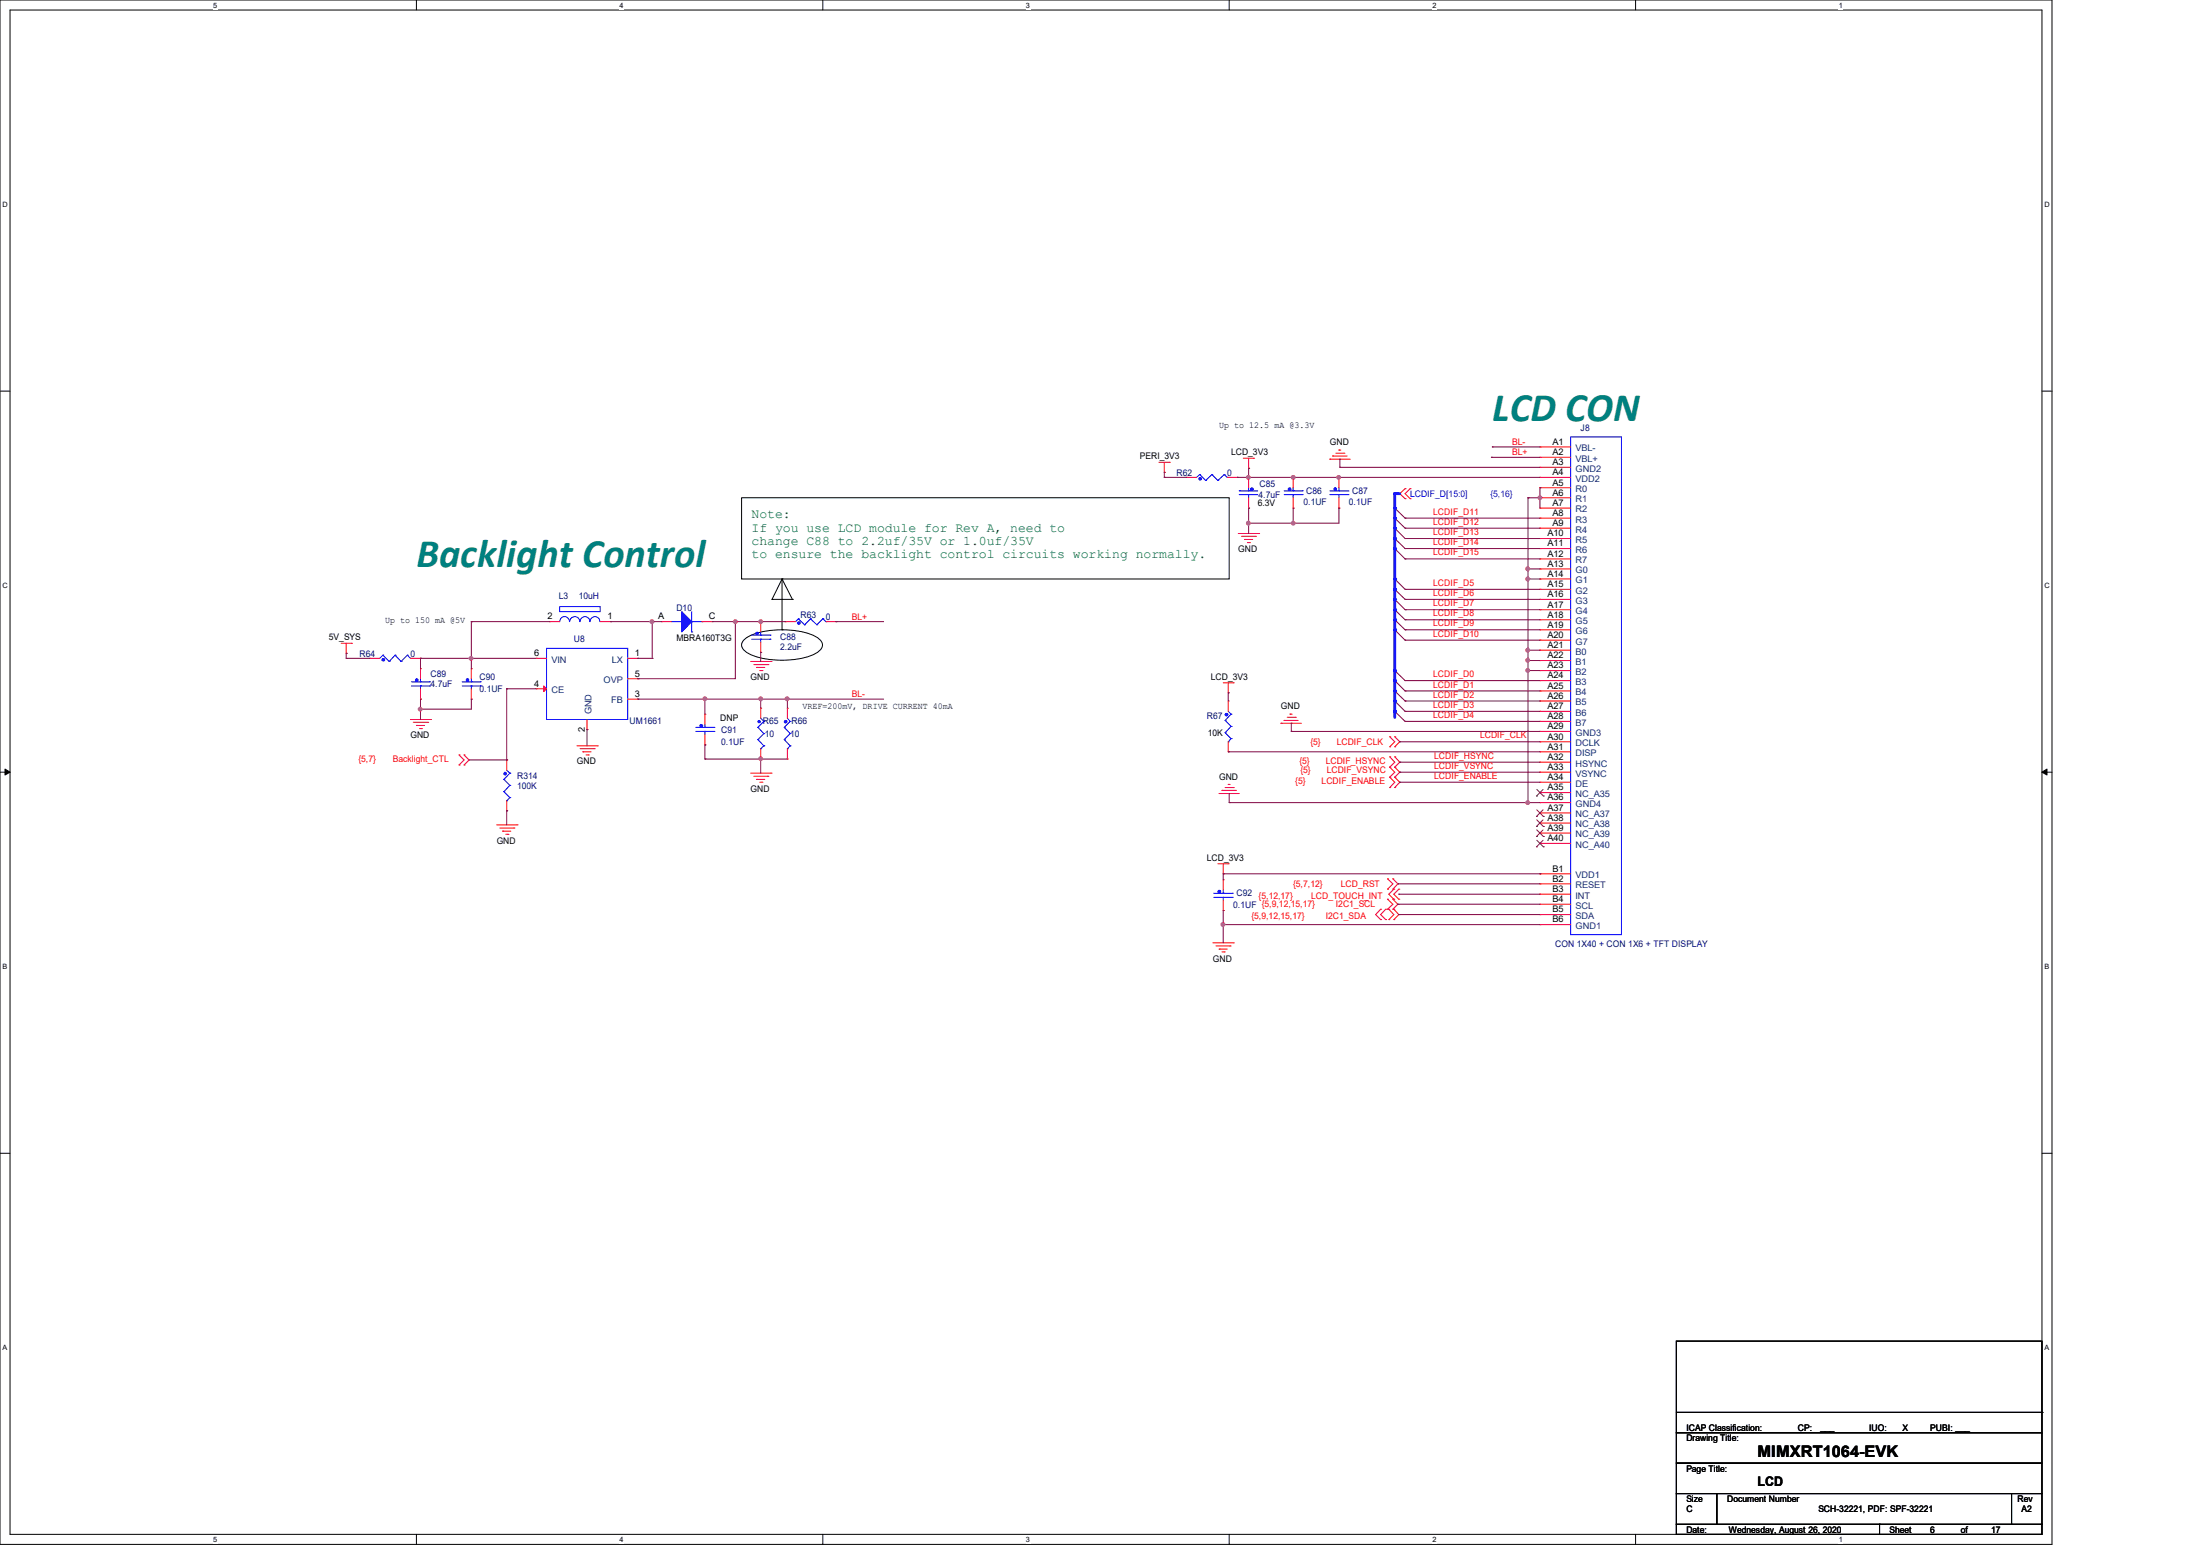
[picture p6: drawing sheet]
<svg xmlns="http://www.w3.org/2000/svg" width="297mm" height="210mm" viewBox="0 0 297 210" stroke-linecap="round" stroke-linejoin="round" font-family="sans-serif">
<path d="M0 0h277v208.4h-277zM1.4 1.4h274.3v205.7h-274.3z" fill="none" stroke="#000" stroke-width=".14"/>
<g fill="#fff">
<path d="M28.8 .1h.5v1.1h-.5z"/>
<path d="M28.8 207.2h.5v1.1h-.5z"/>
</g>
<path d="M56.2 0v1.4M56.2 207.1v1.3" fill="none" stroke="#000" stroke-width=".14"/>
<g fill="#fff">
<path d="M83.7 .1h.5v1.1h-.5z"/>
<path d="M83.7 207.2h.5v1.1h-.5z"/>
</g>
<path d="M111.1 0v1.4M111.1 207.1v1.3" fill="none" stroke="#000" stroke-width=".14"/>
<g fill="#fff">
<path d="M138.5 .1h.6v1.1h-.6z"/>
<path d="M138.5 207.2h.6v1.1h-.6z"/>
</g>
<path d="M165.9 0v1.4M165.9 207.1v1.3" fill="none" stroke="#000" stroke-width=".14"/>
<g fill="#fff">
<path d="M193.4 .1h.5v1.1h-.5z"/>
<path d="M193.4 207.2h.5v1.1h-.5z"/>
</g>
<path d="M220.8 0v1.4M220.8 207.1v1.3" fill="none" stroke="#000" stroke-width=".14"/>
<g fill="#fff">
<path d="M248.2 .1h.6v1.1h-.6z"/>
<path d="M248.2 207.2h.6v1.1h-.6z"/>
<path d="M.3 27.1h.8v1.1h-.8z"/>
<path d="M276 27.1h.7v1.1h-.7z"/>
<path d="M.3 78.5h.8v1.1h-.8z"/>
<path d="M276 78.5h.7v1.1h-.7z"/>
</g>
<path d="M0 52.8h1.4M275.7 52.8h1.3" fill="none" stroke="#000" stroke-width=".14"/>
<g fill="#fff">
<path d="M.3 129.9h.7v1.1h-.7z"/>
<path d="M276 129.9h.6v1.1h-.6z"/>
</g>
<path d="M0 104.2h1.4M275.7 104.2h1.3" fill="none" stroke="#000" stroke-width=".14"/>
<path d="M.7 103.8l.7 .4-.7 .4zM275.7 104.2l.7-.4v.8z" fill="#000" stroke="#000" stroke-width=".14"/>
<g fill="#fff">
<path d="M.3 181.4h.7v1.1h-.7z"/>
<path d="M276 181.4h.6v1.1h-.6z"/>
</g>
<g fill="none" stroke="#000" stroke-width=".14">
<path d="M100.1 67.2h65.8v10.9h-65.8zM105.6 78.1h.1M105.6 78.1l-1.4 2.8M105.6 78.1l1.4 2.8M105.6 78.1v6.9M100.5 86.3a8.4 8.4 0 0 1 5.1-1.3 8.4 8.4 0 0 1 5 1.3 .96 .96 0 0 1 0 1.6 8.4 8.4 0 0 1-5 1.2 8.4 8.4 0 0 1-5.1-1.2 .96 .96 0 0 1 0-1.6zM104.2 80.9h.1M104.2 80.9h2.8M105.6 85h.1M107 80.9h.1M0 155.7h1.4M275.7 155.7h1.3"/>
<path d="M226.3 193.4h49.4v4.1h-49.4zM226.3 197.5h49.4v4.1h-49.4zM226.3 181h49.4v12.4h-49.4zM226.3 190.6h49.4M275.7 190.6h.1M226.3 201.6h5.5v4.1h-5.5zM226.3 205.7h27.4v1.4h-27.4zM231.8 201.6h39.8v4.1h-39.8zM253.7 205.7h22v1.4h-22zM271.6 201.6h4.1v4.1h-4.1z"/>
</g>
<g fill="none" stroke="#f00" stroke-width=".14">
<path d="M156.5 62.4h1.4M157.2 63.8h.1M157.2 62.4v1.4M157.9 62.4h.1M160.2 64.4h.1M160.2 64.4h1.3M165.7 64.4h1.3M167 64.4h.1M167.2 72h2.7M167.6 72.4h1.9M167.9 61.8h1.3M168 72.8h.1"/>
<path d="M168 72.8h1.1M168.4 73.2h.3M168.6 63.2h.1M168.6 64.4h.1M168.6 68.6h.1M168.6 61.8v1.4M168.6 64.4v1.4M168.6 67.2v1.4M168.7 73.2h.1M169.2 61.8h.1M169.5 72.4h.1M169.9 72h.1"/>
<path d="M174.6 64.4h.1M174.6 68.6h.1M174.6 64.4v1.4M174.6 67.2v1.4M179.5 62h.1M179.5 62h2.8M179.9 61.6h.1M179.9 61.6h2M180.3 61.2h1.1M180.8 60.7h.1M180.8 64.4h.1M180.8 68.6h.1"/>
<path d="M180.8 60.7h.2M180.8 64.4v1.4M180.8 67.2v1.4M181.4 61.2h.1M189.7 66h.1M189.7 67.3h.1M189.7 66l-.7 .6 .7 .7M190.4 67.3h.1M190.4 66h.1M190.4 66l-.7 .6 .7 .7M207.9 60.3h.1M207.9 61.7h.1"/>
<path d="M207.9 63.1h.1M207.9 64.4h.1M207.9 65.8h.1M207.9 67.2h.1M207.9 68.6h.1M207.9 69.9h.1M207.9 71.3h.1M207.9 72.7h.1M207.9 74h.1M207.9 75.4h.1M207.9 76.8h.1M207.9 78.1h.1"/>
<path d="M207.9 79.5h.1M207.9 60.3h4.1M207.9 61.7h4.1M207.9 63.1h4.1M207.9 64.4h4.1M207.9 65.8h4.1M207.9 67.2h4.1M207.9 68.6h4.1M207.9 69.9h4.1M207.9 71.3h4.1M207.9 72.7h4.1M207.9 74h4.1"/>
<path d="M207.9 75.4h4.1M207.9 76.8h4.1M207.9 78.1h4.1M207.9 79.5h4.1M46.1 86.8h1.4M46.7 88.2h.1M46.7 86.8v1.4M47.5 86.8h.1M49.9 88.9h.1M49.9 88.9h1.4M55.4 97.1h2.7M55.4 88.9h1.4"/>
<path d="M55.8 97.5h1.9M56.2 97.9h.1M56.2 97.9h1.1M56.6 98.3h.3M56.8 88.9h.1M56.8 90.3h.1M56.8 94.4h.1M56.8 90.3v1.3M56.8 93v1.4M56.9 98.3h.1M57.7 97.5h.1M58.1 97.1h.1"/>
<path d="M63.6 90.3h.1M63.6 94.4h.1M63.6 90.3v1.3M63.6 93v1.4M72.4 93h.1M72.4 88.9h.1M72.4 88.9h1.4M72.4 93h1.4M74.2 83.9h.1M74.2 83.9h1.4M79.2 98.5h.1M79.2 97.1v1.4"/>
<path d="M81 83.9h1.4M82.4 83.9h.1M84.8 88.9h1.3M84.8 94.4h1.3M84.8 91.6h1.3M86.1 88.9h.1M86.1 94.4h.1M86.1 91.6h.1M89.3 83.9h.1M89.3 83.9h1.3M94.7 83.9h1.4M95.2 96.4h.1"/>
<path d="M95.2 96.4v1.4M95.2 99.1v1.4M96.1 83.9h.1M101.3 89.3h2.8M101.8 89.7h1.9M102.2 90.1h.1M102.2 90.1h1.1M102.6 90.5h.3M102.7 83.9h.1M102.7 88.1h.1M102.7 95.6h.1M102.7 83.9v1.4"/>
<path d="M102.7 86.7v1.4M102.7 95.6v1.3M102.9 90.5h.1M103.7 89.7h.1M104.1 89.3h.1M106 83.9h.1M106 83.9h1.4M106.3 95.6h.1M106.3 95.6v1.3M111.5 83.9h1.4M112.9 83.9h.1M165.1 92.2h1.4"/>
<path d="M165.8 93.5h.1M165.8 94.6h.1M165.8 92.2v1.3M165.8 94.6v1.4M166.5 92.2h.1M172.9 97.6h.1M172.9 97.6h2.8M173.4 97.2h.1M173.4 97.2h1.9M173.8 96.8h1.1M174.2 96.4h.1M174.2 96.4h.3"/>
<path d="M174.9 96.8h.1M187.6 99.4h.1M187.6 99.4l.7 .7-.7 .7M188.3 99.4h.1M188.3 99.4l.7 .7-.7 .7M207.9 80.9h.1M207.9 82.3h.1M207.9 83.7h.1M207.9 85h.1M207.9 86.4h.1M207.9 87.8h.1M207.9 89.2h.1"/>
<path d="M207.9 90.5h.1M207.9 91.9h.1M207.9 93.3h.1M207.9 94.6h.1M207.9 96h.1M207.9 97.4h.1M207.9 98.7h.1M207.9 90.5h4.1M207.9 80.9h4.1M207.9 82.3h4.1M207.9 83.7h4.1M207.9 85h4.1"/>
<path d="M207.9 86.4h4.1M207.9 87.8h4.1M207.9 89.2h4.1M207.9 91.9h4.1M207.9 93.3h4.1M207.9 94.6h4.1M207.9 96h4.1M207.9 97.4h4.1M207.9 98.7h4.1M62 101.9h.1M62 103.3h.1M62 101.9l.7 .7-.7 .7"/>
<path d="M62.7 103.3h.1M62.7 101.9h.1M62.7 101.9l.6 .7-.6 .7M67.1 111.3h2.7M67.5 111.8h1.9M67.9 112.2h.1M67.9 112.2h1.1M68.3 112.6h.3M68.4 102.6h.1M68.4 109.4h.1M68.4 102.6v1.4M68.4 108.1v1.3"/>
<path d="M68.6 112.6h.1M69.4 111.8h.1M69.8 111.3h.1M77.9 100.7h2.7M78.3 101h1.9M78.7 101.5h.1M78.7 101.5h1.1M79.1 101.9h.3M79.4 101.9h.1M80.2 101h.1M80.6 100.7h.1M95.2 100.5h.1"/>
<path d="M101.3 104.4h2.8M101.8 104.8h1.9M102.2 105.2h.1M102.2 105.2h1.1M102.6 105.6h.3M102.7 102.4h.1M102.7 101v1.4M102.9 105.6h.1M103.7 104.8h.1M104.1 104.4h.1M106.3 102.4h.1M106.3 101v1.4"/>
<path d="M164.4 116.6h1.4M164.6 107.1h.1M164.6 107.1h2.7M165 106.7h.1M165 106.7h1.9M165.1 117.9h.1M165.1 118.7h.1M165.1 116.6v1.3M165.1 118.7v1.4M165.4 106.3h1.1M165.8 105.9h.1M165.8 116.6h.1"/>
<path d="M165.8 101.5h.1M165.8 105.9h.3M165.8 100.1v1.4M166.5 106.3h.1M187.3 118.6h.1M187.3 118.6l.7 .7-.7 .7M187.6 100.8h.1M187.6 102.2h.1M187.6 103.5h.1M187.6 104.9h.1M187.6 106.3h.1M187.6 102.2l.7 .7-.7 .6"/>
<path d="M187.6 103.5l.7 .7-.7 .7M187.6 104.9l.7 .7-.7 .7M188 118.6h.1M188 118.6l.7 .7-.7 .7M188.3 100.8h.1M188.3 103.5h.1M188.3 102.2h.1M188.3 104.9h.1M188.3 106.3h.1M188.3 102.2l.7 .7-.7 .6M188.3 103.5l.7 .7-.7 .7M188.3 104.9l.7 .7-.7 .7"/>
<path d="M207.9 100.1h.1M207.9 101.5h.1M207.9 102.9h.1M207.9 104.2h.1M207.9 105.6h.1M207.9 107h.1M207.9 108.3h.1M207.9 109.7h.1M207.9 111.1h.1M207.9 112.4h.1M207.9 113.8h.1M207.9 117.9h.1"/>
<path d="M207.9 119.3h.1M207.9 101.5h4.1M207.9 105.6h4.1M207.9 100.1h4.1M207.9 102.9h4.1M207.9 104.2h4.1M207.9 107h4.1M207.9 108.3h4.1M207.9 109.7h4.1M207.9 111.1h4.1M207.9 112.4h4.1M207.9 113.8h4.1"/>
<path d="M207.9 117.9h4.1M207.9 119.3h4.1M163.7 127.3h2.8M164.2 127.7h1.9M164.6 128.1h.1M164.6 128.1h1.1M165 128.5h.3M165.1 122.9h.1M165.1 121.5v1.4M165.3 128.5h.1M166.1 127.7h.1M166.5 127.3h.1"/>
<path d="M186.4 124.1h.1M186.4 122.7h.1M186.4 122.7l-.7 .7 .7 .7M187.1 122.7h.1M187.1 124.1h.1M187.1 122.7l-.7 .7 .7 .7M187.3 122.7h.1M187.3 121.4h.1M187.3 120h.1M187.3 121.4l.7 .6-.7 .7M187.5 122.7h.1M187.5 124.1h.1"/>
<path d="M187.5 122.7l.7 .7-.7 .7M188 121.4h.1M188 122.7h.1M188 120h.1M188 121.4l.7 .6-.7 .7M188.2 124.1h.1M188.2 122.7h.1M188.2 120h.1M188.2 121.4h.1M188.2 122.7l.6 .7-.6 .7M188.2 120l-.7 .7 .7 .7M188.8 120h.1"/>
<path d="M188.8 121.4h.1M188.8 120l-.6 .7 .6 .7M207.9 120.7h.1M207.9 122h.1M207.9 123.4h.1M207.9 124.8h.1M207.9 120.7h4.1M207.9 122h4.1M207.9 123.4h4.1M207.9 124.8h4.1"/>
</g>
<g fill="none" stroke="#800040" stroke-width=".14">
<path d="M168.6 63.2h.1M168.6 64.4h.1M168.6 70.6h.1M168.6 68.6h.1M168.6 63.2v1.2M168.6 68.6v3.4M168.6 64.4h6M174.6 68.6h.1M174.6 70.6h.1M174.6 68.6v2M180.8 68.6h.1M180.8 68.6v2h-12.2"/>
<path d="M180.9 63.1h.1M180.9 62h.1M180.9 63.1h27M180.9 62v1.1M188.3 68.6h.1M188.3 69.9h.1M188.3 71.3h.1M188.3 72.7h.1M188.3 74h.1M188.3 78.1h.1M188.3 79.5h.1M188.3 68.6l1.4 1.3"/>
<path d="M188.3 69.9l1.4 1.4M188.3 71.3l1.4 1.4M188.3 72.7l1.4 1.3M188.3 74l1.4 1.4M188.3 78.1l1.4 1.4M188.3 79.5l1.4 1.4M189.7 75.4h.1M189.7 74h.1M189.7 72.7h.1M189.7 71.3h.1M189.7 69.9h.1M189.7 79.5h.1"/>
<path d="M189.7 75.4h18.2M189.7 74h18.2M189.7 72.7h18.2M189.7 71.3h18.2M189.7 69.9h18.2M189.7 79.5h18.2M206.3 67.2h.1M206.3 76.8h.1M206.3 78.1h.1M206.3 67.2h1.6M206.3 67.2v41.1M206.3 76.8h1.6"/>
<path d="M206.3 78.1h1.6M207.9 65.8h.1M207.9 67.2h.1M207.9 65.8v2.8M174.3 98.7h.1M174.3 97.6h.1M174.3 98.7h33.6M174.3 97.6v1.1M188.3 80.9h.1M188.3 82.3h.1M188.3 83.7h.1M188.3 85h.1"/>
<path d="M188.3 90.5h.1M188.3 91.9h.1M188.3 93.3h.1M188.3 94.6h.1M188.3 96h.1M188.3 80.9l1.4 1.4M188.3 82.3l1.4 1.4M188.3 83.7l1.4 1.3M188.3 85l1.4 1.4M188.3 90.5l1.4 1.4M188.3 91.9l1.4 1.4M188.3 93.3l1.4 1.3"/>
<path d="M188.3 94.6l1.4 1.4M188.3 96l1.4 1.4M189.7 86.4h.1M189.7 85h.1M189.7 83.7h.1M189.7 82.3h.1M189.7 80.9h.1M189.7 86.4h18.2M189.7 85h18.2M189.7 83.7h18.2M189.7 82.3h18.2M189.7 80.9h18.2"/>
<path d="M206.3 89.2h.1M206.3 87.8h.1M206.3 90.5h.1M206.3 89.2h1.6M206.3 87.8h1.6M206.3 90.5h1.6M165.1 117.9h.1M165.1 117.9v.8M165.1 117.9h42.8M165.9 108.3h.1M165.9 107.1h.1M165.9 108.3h42"/>
<path d="M165.9 107.1v1.2M188.7 119.3h.1M188.7 119.3h19.2M189 100.1h.1M189 102.9h.1M189 104.2h.1M189 105.6h.1M189 100.1h18.9M189 102.9h18.9M189 104.2h18.9M189 105.6h18.9M206.3 108.3h.1"/>
<path d="M207.9 117.9h.1M165.1 124.8h.1M165.1 122.9h.1M165.1 124.8h42.8M165.1 122.9v4.4M188.7 122h.1M188.7 122h19.2M188.8 123.4h.1M188.8 120.7h.1M188.8 123.4h19.1M188.8 120.7h19.1"/>
</g>
<g fill="none" stroke="#00f" stroke-width=".14">
<path d="M212 59h6.9v67.2h-6.9zM162 64.1h.1M162 64.1l-.5 .3M162 64.1l.8 .8M162.8 64.9h.1M163.6 64.1h.1M163.6 64.1l-.8 .8M163.6 64.1l.8 .8M164.4 64.9h.1M165.3 64.1h.1M165.3 64.1l-.9 .8M165.3 64.1l.4 .3"/>
<path d="M165.7 64.4h.1M167.3 66.8h.1M167.3 66.3h.1M167.3 66.8h2.5M167.3 66.3h2.5M168.6 66.8h.1M168.6 66.3h.1M168.6 65.8v.5M168.6 66.8v.4M173.4 66.8h2.4M173.4 66.3h2.4M174.6 66.8h.1"/>
<path d="M174.6 66.3h.1M174.6 65.8v.5M174.6 66.8v.4M175.8 66.8h.1M175.8 66.3h.1M179.5 66.8h2.5M179.5 66.3h2.5M180.8 66.8h.1M180.8 66.3h.1M180.8 65.8v.5M180.8 66.8v.4M182 66.8h.1"/>
<path d="M182 66.3h.1M51.7 88.4h.1M51.7 88.4l-.4 .5M51.7 88.4l.8 .9M52.5 89.3h.1M53.3 88.4h.1M53.3 88.4l-.8 .9M53.3 88.4l.8 .9M54.1 89.3h.1M55 88.4h.1M55 88.4l-.9 .9M55 88.4l.4 .5"/>
<path d="M55.4 88.9h.1M55.5 92.6h2.5M55.5 92h2.5M56.8 92.6h.1M56.8 92h.1M56.8 91.6v.4M56.8 92.6v.4M58 92.6h.1M58 92h.1M62.4 92.6h2.5M62.4 92h2.5M63.6 92.6h.1"/>
<path d="M63.6 92h.1M63.6 91.6v.4M63.6 92.6v.4M64.9 92.6h.1M64.9 92h.1M73.8 87.5h11v9.6h-11zM75.6 81.9h5.4v.6h-5.4zM75.6 83.9a.66 .66 0 0 1 .6-.7 .66 .66 0 0 1 .7 .7M76.9 83.9a.68 .68 0 0 1 .7-.7 .68 .68 0 0 1 .7 .7M78.3 83.9a.66 .66 0 0 1 .7-.7 .66 .66 0 0 1 .6 .7M79.7 83.9a.66 .66 0 0 1 .6-.7 .66 .66 0 0 1 .7 .7M90.6 83.9h1.4"/>
<path d="M92 83.9h.1M93.4 85.3h.1M93.4 82.5v2.8M93.4 83.9h1.3M93.9 98.7h2.5M93.9 98.2h2.5M94.7 83.9h.1M95.2 98.7h.1M95.2 98.2h.1M95.2 97.8v.4M95.2 98.7v.4M96.4 98.7h.1"/>
<path d="M96.4 98.2h.1M101.5 86.3h2.5M101.5 85.7h2.5M102.3 98.2h.1M102.3 99.8h.1M102.3 98.2l.8 .8M102.3 99.8l.8 .9M102.7 86.3h.1M102.7 85.7h.1M102.7 85.3v.4M102.7 86.3v.4M102.7 96.9l.4 .5"/>
<path d="M103.1 97.4h.1M103.1 99h.1M103.1 97.4l-.8 .8M103.1 99l-.8 .8M104 86.3h.1M104 85.7h.1M105.9 98.2h.1M105.9 99.8h.1M105.9 98.2l.8 .8M105.9 99.8l.8 .9M106.3 96.9l.4 .5M106.7 97.4h.1"/>
<path d="M106.7 99h.1M106.7 97.4l-.8 .8M106.7 99l-.8 .8M107.8 83.5h.1M107.8 83.5l-.4 .4M107.8 83.5l.8 .8M108.6 84.3h.1M109.4 83.5h.1M109.4 83.5l-.8 .8M109.4 83.5l.9 .8M110.3 84.3h.1M111.1 83.5h.1"/>
<path d="M111.1 83.5l-.8 .8M111.1 83.5l.4 .4M111.5 83.9h.1M165.4 97.2h.1M165.4 98.9h.1M165.4 97.2l.8 .8M165.4 98.9l.8 .8M165.8 96l.4 .4M166.2 96.4h.1M166.2 98h.1M166.2 99.7h.1M166.2 96.4l-.8 .8"/>
<path d="M166.2 98l-.8 .9M166.2 99.7l-.4 .4M68 105.2h.1M68 106.8h.1M68 105.2l.8 .8M68 106.8l.8 .9M68.4 108.1h.1M68.4 104l.4 .4M68.8 104.4h.1M68.8 106h.1M68.8 107.7h.1M68.8 104.4l-.8 .8"/>
<path d="M68.8 106l-.8 .8M68.8 107.7l-.4 .4M102.7 101h.1M103.1 100.7h.1M103.1 100.7l-.4 .3M106.3 101h.1M106.7 100.7h.1M106.7 100.7l-.4 .3M165.8 100.1h.1M163.9 121.1h2.5M163.9 120.6h2.5M165.1 121.1h.1"/>
<path d="M165.1 120.6h.1M165.1 120.1v.5M165.1 121.1v.4M166.4 121.1h.1M166.4 120.6h.1"/>
</g>
<g fill="#00f" stroke="#00f" stroke-width=".14">
<path d="M92 82.5l1.4 1.4-1.4 1.4z"/>
<path d="M102.4 97.3h.2v.2h-.2z" fill-rule="evenodd"/>
<circle cx="51.8" cy="89.1" r=".18"/>
<circle cx="68.2" cy="104.4" r=".18"/>
<circle cx="102.2" cy="85.5" r=".18"/>
<circle cx="106.1" cy="97.4" r=".18"/>
<circle cx="169" cy="66" r=".18"/>
<circle cx="162" cy="64.6" r=".18"/>
<circle cx="165.6" cy="96.5" r=".18"/>
<circle cx="174.1" cy="66" r=".18"/>
<circle cx="180.2" cy="66" r=".18"/>
<circle cx="56.2" cy="91.8" r=".18"/>
<circle cx="164.6" cy="120.3" r=".18"/>
<circle cx="63.1" cy="91.8" r=".18"/>
<circle cx="107.9" cy="84.1" r=".18"/>
<circle cx="94.7" cy="98" r=".18"/>
</g>
<g fill="none" stroke="#804000" stroke-width=".14">
<path d="M207.4 107.4h.1M207.4 110.2h.1M207.4 111.5h.1M207.4 112.9h.1M207.4 114.3h.1M207.5 106.6l.9 .8M207.5 109.3l.9 .9M207.5 110.7l.9 .8M207.5 112l.9 .9M207.5 113.4l.9 .9M208.3 106.6l-.9 .8M208.3 109.3l-.9 .9"/>
<path d="M208.3 110.7l-.9 .8M208.3 112l-.9 .9M208.3 113.4l-.9 .9M208.4 107.4h.1M208.4 110.2h.1M208.4 111.5h.1M208.4 112.9h.1M208.4 114.3h.1"/>
</g>
<path d="M73.4 92.6l.4 .4-.4 .3z" fill="#f00" stroke="#f00" stroke-width=".14"/>
<g fill="#f0f" stroke="#f0f" stroke-width=".14">
<circle cx="174.6" cy="64.4" r=".25"/>
<circle cx="168.5" cy="64.4" r=".25"/>
<circle cx="174.6" cy="70.6" r=".25"/>
<circle cx="168.5" cy="70.6" r=".25"/>
<circle cx="165.1" cy="124.8" r=".25"/>
<circle cx="207.9" cy="67.2" r=".25"/>
<circle cx="206.2" cy="76.8" r=".25"/>
<circle cx="206.2" cy="89.1" r=".25"/>
<circle cx="206.2" cy="87.8" r=".25"/>
<circle cx="206.2" cy="78.1" r=".25"/>
<circle cx="206.2" cy="108.3" r=".25"/>
<circle cx="206.2" cy="90.5" r=".25"/>
</g>
<path d="M188.3 66.6v2" fill="none" stroke="#00f" stroke-width=".38"/>
<circle cx="188.3" cy="66.6" r=".19" fill="#00f"/>
<path d="M188.3 69.9v1.4" fill="none" stroke="#00f" stroke-width=".38"/>
<circle cx="188.3" cy="69.9" r=".19" fill="#00f"/>
<path d="M188.3 71.3v1.4" fill="none" stroke="#00f" stroke-width=".38"/>
<circle cx="188.3" cy="71.3" r=".19" fill="#00f"/>
<path d="M188.3 72.7v1.3" fill="none" stroke="#00f" stroke-width=".38"/>
<circle cx="188.3" cy="72.7" r=".19" fill="#00f"/>
<path d="M188.3 74v4.1" fill="none" stroke="#00f" stroke-width=".38"/>
<circle cx="188.3" cy="74" r=".19" fill="#00f"/>
<path d="M188.3 78.1v1.4" fill="none" stroke="#00f" stroke-width=".38"/>
<circle cx="188.3" cy="78.1" r=".19" fill="#00f"/>
<path d="M188.3 79.5v1.4" fill="none" stroke="#00f" stroke-width=".38"/>
<circle cx="188.3" cy="79.5" r=".19" fill="#00f"/>
<path d="M188.3 80.9v1.4" fill="none" stroke="#00f" stroke-width=".38"/>
<circle cx="188.3" cy="80.9" r=".19" fill="#00f"/>
<path d="M188.3 82.3v1.4" fill="none" stroke="#00f" stroke-width=".38"/>
<circle cx="188.3" cy="82.3" r=".19" fill="#00f"/>
<path d="M188.3 83.7v1.3" fill="none" stroke="#00f" stroke-width=".38"/>
<circle cx="188.3" cy="83.7" r=".19" fill="#00f"/>
<path d="M188.3 66.6h.7" fill="none" stroke="#00f" stroke-width=".38"/>
<circle cx="188.3" cy="66.6" r=".19" fill="#00f"/>
<g fill="none" stroke="#800040" stroke-width=".14">
<path d="M157.2 63.8h.1M157.2 64.4h.1M157.2 64.4h3M157.2 63.8v.6M174.6 64.4h.1M174.6 64.4h33.3M180.8 64.4h.1M201.3 61.7h.1M201.3 61.7h6.6M201.5 60.3h.1M201.5 60.3h6.4M46.7 88.2h.1"/>
<path d="M46.7 88.9h.1M46.7 88.9h3.2M46.7 88.2v.7M56.8 95.7h.1M56.8 88.9h.1M56.8 94.4h.1M56.8 88.9v1.4M56.8 94.4v2.7M56.8 88.9h15.6M63.6 94.4h.1M63.6 88.9h.1M63.6 83.9h.1"/>
<path d="M63.6 94.4v1.3h-6.8M63.6 83.9v6.4M63.6 83.9h10.6M79.2 98.5h.1M79.2 98.5v2.2M82.4 83.9h.1M82.4 83.9h5.7M86.1 91.6h.1M86.1 94.4h.1M86.1 94.4h20.2M95.2 94.4h.1M95.2 94.4v2"/>
<path d="M96.1 83.9h6.6M99.3 83.9h.1M99.3 83.9v7.7h-13.2M102.7 83.9h.1M102.7 88.1h.1M102.7 94.4h.1M102.7 88.1v1.2M112.9 83.9h.1M112.9 83.9h6.4M165.8 93.5h.1M165.8 93.5v1.1M63.3 102.6h5.1"/>
<path d="M68.4 102.6h.1M95.2 100.5h.1M95.2 102.4h.1M95.2 100.5v1.9M95.2 102.4h7.5M102.7 102.4h.1M102.7 102.4v2M165.8 101.5h.1M165.8 101.5h42.1"/>
</g>
<g fill="#f0f" stroke="#f0f" stroke-width=".14">
<circle cx="56.7" cy="95.7" r=".25"/>
<circle cx="63.6" cy="88.9" r=".25"/>
<circle cx="88" cy="83.9" r=".25"/>
<circle cx="99.3" cy="83.9" r=".25"/>
<circle cx="95.2" cy="94.3" r=".25"/>
<circle cx="106.3" cy="94.3" r=".25"/>
<circle cx="102.7" cy="94.3" r=".25"/>
<circle cx="180.7" cy="64.4" r=".25"/>
</g>
<path d="M188.3 85v5.5" fill="none" stroke="#00f" stroke-width=".38"/>
<circle cx="188.3" cy="85" r=".19" fill="#00f"/>
<path d="M188.3 68.6v1.3" fill="none" stroke="#00f" stroke-width=".38"/>
<circle cx="188.3" cy="68.6" r=".19" fill="#00f"/>
<path d="M189.7 91.9h.1M189.7 91.9h18.2" fill="none" stroke="#800040" stroke-width=".14"/>
<path d="M188.3 90.5v1.4" fill="none" stroke="#00f" stroke-width=".38"/>
<circle cx="188.3" cy="90.5" r=".19" fill="#00f"/>
<path d="M188.3 91.9v1.4" fill="none" stroke="#00f" stroke-width=".38"/>
<circle cx="188.3" cy="91.9" r=".19" fill="#00f"/>
<path d="M189.7 93.3h.1M189.7 93.3h18.2" fill="none" stroke="#800040" stroke-width=".14"/>
<path d="M188.3 93.3v1.3" fill="none" stroke="#00f" stroke-width=".38"/>
<circle cx="188.3" cy="93.3" r=".19" fill="#00f"/>
<path d="M189.7 94.6h.1M189.7 96h.1M189.7 94.6h18.2M189.7 96h18.2" fill="none" stroke="#800040" stroke-width=".14"/>
<path d="M188.3 94.6v1.4" fill="none" stroke="#00f" stroke-width=".38"/>
<circle cx="188.3" cy="94.6" r=".19" fill="#00f"/>
<path d="M188.3 96v.8" fill="none" stroke="#00f" stroke-width=".38"/>
<circle cx="188.3" cy="96" r=".19" fill="#00f"/>
<g fill="none" stroke="#800040" stroke-width=".14">
<path d="M167 64.4h.1M167 64.4h1.6M68.4 93h.1M68.4 93h4M68.4 93v9.6M86.1 88.9h.1M86.1 88.9h2M88.1 83.9h.1M88.1 88.9h.1M88.1 83.9h1.2M88.1 83.9v5M102.7 94.4h.1"/>
<path d="M102.7 94.4v1.2M102.7 83.9h3.3M106 83.9h.1M106.3 94.4h.1M106.3 94.4v1.2M106.3 94.4h13M189.7 97.4h.1M189.7 97.4h18.2M68.4 109.4h.1M68.4 109.4v1.9M102.7 102.4h.1M102.7 102.4h3.6"/>
</g>
<g fill="#f0f" stroke="#f0f" stroke-width=".14">
<circle cx="102.7" cy="102.4" r=".25"/>
<circle cx="102.7" cy="83.9" r=".25"/>
<circle cx="174.6" cy="64.4" r=".25"/>
<circle cx="168.5" cy="64.4" r=".25"/>
<circle cx="174.6" cy="70.6" r=".25"/>
<circle cx="168.5" cy="70.6" r=".25"/>
<circle cx="165.1" cy="124.8" r=".25"/>
<circle cx="207.9" cy="67.2" r=".25"/>
<circle cx="206.2" cy="76.8" r=".25"/>
<circle cx="206.2" cy="89.1" r=".25"/>
<circle cx="206.2" cy="87.8" r=".25"/>
<circle cx="206.2" cy="78.1" r=".25"/>
<circle cx="206.2" cy="108.3" r=".25"/>
<circle cx="206.2" cy="90.5" r=".25"/>
<circle cx="56.7" cy="95.7" r=".25"/>
<circle cx="63.6" cy="88.9" r=".25"/>
<circle cx="88" cy="83.9" r=".25"/>
<circle cx="99.3" cy="83.9" r=".25"/>
<circle cx="95.2" cy="94.3" r=".25"/>
<circle cx="106.3" cy="94.3" r=".25"/>
<circle cx="102.7" cy="94.3" r=".25"/>
<circle cx="180.7" cy="64.4" r=".25"/>
</g>
<g font-size="5.5" fill="#008080">
<text x="201.5" y="56.8">LCD CON</text>
<text x="56.2" y="76.5">Backlight Control</text>
</g>
<text font-size="2.2" x="237.3" y="196.6">MIMXRT1064-EVK</text>
<g font-size="1.8" fill="#008000">
<text x="101.5" y="70">Note:</text>
<text x="101.5" y="71.8">If you use LCD module for Rev A, need to</text>
<text x="101.5" y="73.5">change C88 to 2.2uf/35V or 1.0uf/35V</text>
<text x="101.5" y="75.3">to ensure the backlight control circuits working normally.</text>
</g>
<text font-size="1.8" x="237.3" y="200.5">LCD</text>
<g font-size="1.2">
<text x="164.6" y="57.8">Up to 12.5 mA @3.3V</text>
<text x="153.9" y="61.9">PERI_3V3</text>
<text x="166.2" y="61.5">LCD_3V3</text>
<text x="179.5" y="60.1">GND</text>
<text x="209.6" y="60">A1</text>
<text x="209.6" y="61.4">A2</text>
<text x="209.6" y="62.8">A3</text>
<text x="209.6" y="64.1">A4</text>
<text x="209.6" y="65.5">A5</text>
<text x="169.8" y="68.3">6.3V</text>
<text x="209.6" y="66.9">A6</text>
<text x="209.6" y="68.3">A7</text>
<text x="209.6" y="69.6">A8</text>
<text x="209.6" y="71">A9</text>
<text x="167.2" y="74.5">GND</text>
<text x="208.9" y="72.4">A10</text>
<text x="208.9" y="73.7">A11</text>
<text x="208.9" y="75.1">A12</text>
<text x="208.9" y="76.5">A13</text>
<text x="208.9" y="77.9">A14</text>
<text x="73.9" y="83.6">2</text>
<text x="82" y="83.6">1</text>
<text x="88.9" y="83.6">A</text>
<text x="95.7" y="83.6">C</text>
<text x="208.9" y="79.2">A15</text>
<text x="208.9" y="80.6">A16</text>
<text x="208.9" y="82">A17</text>
<text x="208.9" y="83.4">A18</text>
<text x="44.4" y="86.3">5V_SYS</text>
<text x="52" y="84.1">Up to 150 mA @5V</text>
<text x="72.1" y="88.6">6</text>
<text x="85.7" y="88.6">1</text>
<text x="91.3" y="86.6">MBRA160T3G</text>
<text x="208.9" y="84.7">A19</text>
<text x="208.9" y="86.1">A20</text>
<text x="208.9" y="87.5">A21</text>
<text x="208.9" y="88.9">A22</text>
<text x="72.1" y="92.7">4</text>
<text x="85.7" y="94.1">3</text>
<text x="85.7" y="91.3">5</text>
<text x="101.3" y="91.8">GND</text>
<text x="108.3" y="95.6">VREF=200mV, DRIVE CURRENT 40mA</text>
<text x="163.5" y="91.8">LCD_3V3</text>
<text x="172.9" y="95.8">GND</text>
<text x="208.9" y="90.2">A23</text>
<text x="208.9" y="91.6">A24</text>
<text x="208.9" y="93">A25</text>
<text x="208.9" y="94.3">A26</text>
<text x="208.9" y="95.7">A27</text>
<text x="55.4" y="99.6">GND</text>
<text x="79" y="98.8" transform="rotate(-90 79 98.8)">2</text>
<text x="97.2" y="97.3">DNP</text>
<text x="163.1" y="99.3">10K</text>
<text x="208.9" y="97.1">A28</text>
<text x="208.9" y="98.4">A29</text>
<text x="208.9" y="99.8">A30</text>
<text x="208.9" y="101.2">A31</text>
<text x="77.9" y="103.2">GND</text>
<text x="101.3" y="106.9">GND</text>
<text x="164.6" y="105.2">GND</text>
<text x="208.9" y="102.6">A32</text>
<text x="208.9" y="103.9">A33</text>
<text x="208.9" y="105.3">A34</text>
<text x="208.9" y="106.7">A35</text>
<text x="67.1" y="113.9">GND</text>
<text x="208.9" y="108">A36</text>
<text x="208.9" y="109.4">A37</text>
<text x="208.9" y="110.8">A38</text>
<text x="208.9" y="112.1">A39</text>
<text x="208.9" y="113.5">A40</text>
<text x="162.9" y="116.2">LCD_3V3</text>
<text x="209.6" y="117.6">B1</text>
<text x="209.6" y="119">B2</text>
<text x="209.6" y="120.4">B3</text>
<text x="209.6" y="121.7">B4</text>
<text x="209.6" y="123.1">B5</text>
<text x="209.6" y="124.5">B6</text>
<text x="163.7" y="129.8">GND</text>
<text x="227.7" y="194.5">Drawing Title:</text>
<text x="227.7" y="193.2">ICAP Classification:</text>
<text x="242.7" y="193.2">CP:</text>
<text x="245.8" y="193">___</text>
<text x="252.3" y="193.2">IUO:</text>
<text x="256.2" y="193.2">_X_</text>
<text x="260.6" y="193.2">PUBI: ___</text>
<text x="227.7" y="202.7">Size</text>
<text x="227.7" y="198.6">Page Title:</text>
<text x="233.2" y="202.7">Document Number</text>
<text x="272.4" y="202.7">Rev</text>
<text x="227.7" y="206.9">Date:</text>
<text x="227.7" y="204.1">C</text>
<text x="233.4" y="206.9">Wednesday, August 26, 2020</text>
<text x="245.5" y="204.1">SCH-32221, PDF: SPF-32221</text>
<text x="255.1" y="206.9">Sheet</text>
<text x="260.6" y="206.9">6</text>
<text x="264.7" y="206.9">of</text>
<text x="268.8" y="206.9">17</text>
<text x="272.9" y="204.1">A2</text>
</g>
<g font-size="1.2" fill="#000080">
<text x="213.4" y="58.2">J8</text>
<text x="158.8" y="64.2">R62</text>
<text x="165.7" y="64.2">0</text>
<text x="170" y="65.7">C85</text>
<text x="169.9" y="67.2">4.7uF</text>
<text x="176" y="68.2">0.1UF</text>
<text x="176.4" y="66.7">C86</text>
<text x="182.1" y="68.2">0.1UF</text>
<text x="182.5" y="66.7">C87</text>
<text x="75.4" y="80.8">L3</text>
<text x="78.1" y="80.8">10uH</text>
<text x="91.3" y="82.5">D10</text>
<text x="108.1" y="83.4">R63</text>
<text x="111.5" y="83.7">0</text>
<text x="48.6" y="88.6">R64</text>
<text x="55.4" y="88.6">0</text>
<text x="77.5" y="86.7">U8</text>
<text x="105.3" y="86.4">C88</text>
<text x="105.3" y="87.7">2.2uF</text>
<text x="58.1" y="91.4">C89</text>
<text x="58.1" y="92.8">4.7uF</text>
<text x="64.7" y="91.8">C90</text>
<text x="64.7" y="93.4">0.1UF</text>
<text x="85" y="97.7">UM1661</text>
<text x="97.4" y="98.9">C91</text>
<text x="97.4" y="100.6">0.1UF</text>
<text x="103" y="97.7">R65</text>
<text x="103.2" y="99.5">10</text>
<text x="106.7" y="99.5">10</text>
<text x="106.8" y="97.7">R66</text>
<text x="162.9" y="97">R67</text>
<text x="69.8" y="105.1">R314</text>
<text x="69.8" y="106.5">100K</text>
<text x="166.5" y="122.5">0.1UF {5,9,12,15,17}</text>
<text x="166.9" y="121">C92</text>
<text x="210" y="127.8">CON 1X40 + CON 1X6 + TFT DISPLAY</text>
</g>
<g font-size="1.2" fill="#f00">
<text x="204.2" y="61.5">BL+</text>
<text x="204.2" y="60.1">BL-</text>
<text x="193.5" y="70.8">LCDIF_D12</text>
<text x="193.5" y="69.5">LCDIF_D11</text>
<text x="193.5" y="75">LCDIF_D15</text>
<text x="193.5" y="73.6">LCDIF_D14</text>
<text x="193.5" y="72.2">LCDIF_D13</text>
<text x="115" y="83.6">BL+</text>
<text x="193.5" y="83.2">LCDIF_D8</text>
<text x="193.5" y="81.8">LCDIF_D7</text>
<text x="193.5" y="80.4">LCDIF_D6</text>
<text x="193.5" y="79.1">LCDIF_D5</text>
<text x="193.5" y="85.9">LCDIF_D10</text>
<text x="193.5" y="84.5">LCDIF_D9</text>
<text x="115" y="94.1">BL-</text>
<text x="193.5" y="91.4">LCDIF_D0</text>
<text x="193.5" y="92.8">LCDIF_D1</text>
<text x="193.5" y="94.1">LCDIF_D2</text>
<text x="193.5" y="95.5">LCDIF_D3</text>
<text x="176.9" y="100.6">{5}</text>
<text x="180.5" y="100.6">LCDIF_CLK</text>
<text x="193.5" y="96.9">LCDIF_D4</text>
<text x="199.8" y="99.7">LCDIF_CLK</text>
<text x="48.4" y="102.9">{5,7}</text>
<text x="53" y="102.9">Backlight_CTL</text>
<text x="174.9" y="105.8">{5}</text>
<text x="175.4" y="103.2">{5}</text>
<text x="175.6" y="104.4">{5}</text>
<text x="178.4" y="105.8">LCDIF_ENABLE</text>
<text x="179" y="103.2">LCDIF_HSYNC</text>
<text x="179.1" y="104.4">LCDIF_VSYNC</text>
<text x="193.6" y="102.4">LCDIF_HSYNC</text>
<text x="193.6" y="103.8">LCDIF_VSYNC</text>
<text x="193.6" y="105.1">LCDIF_ENABLE</text>
<text x="174.6" y="119.8">{5,7,12}</text>
<text x="181" y="119.8">LCD_RST</text>
<text x="168.9" y="124">{5,9,12,15,17}</text>
<text x="169.9" y="121.3">{5,12,17}</text>
<text x="177" y="121.3">LCD_TOUCH_INT</text>
<text x="179" y="124">I2C1_SDA</text>
<text x="180.3" y="122.4">I2C1_SCL</text>
</g>
<g font-size="1.2" fill="#004080">
<text x="212.7" y="60.9">VBL-</text>
<text x="212.7" y="62.3">VBL+</text>
<text x="212.7" y="63.7">GND2</text>
<text x="212.7" y="65">VDD2</text>
<text x="212.7" y="66.4">R0</text>
<text x="212.7" y="67.8">R1</text>
<text x="212.7" y="69.2">R2</text>
<text x="212.7" y="70.5">R3</text>
<text x="212.7" y="71.9">R4</text>
<text x="212.7" y="73.3">R5</text>
<text x="212.7" y="74.6">R6</text>
<text x="212.7" y="76">R7</text>
<text x="212.7" y="77.4">G0</text>
<text x="212.7" y="78.7">G1</text>
<text x="212.7" y="80.1">G2</text>
<text x="212.7" y="81.5">G3</text>
<text x="212.7" y="82.9">G4</text>
<text x="74.5" y="89.4">VIN</text>
<text x="82.6" y="89.4">LX</text>
<text x="212.7" y="84.2">G5</text>
<text x="212.7" y="85.6">G6</text>
<text x="212.7" y="87">G7</text>
<text x="212.7" y="88.3">B0</text>
<text x="212.7" y="89.7">B1</text>
<text x="74.5" y="93.6">CE</text>
<text x="81.5" y="92.2">OVP</text>
<text x="82.5" y="95">FB</text>
<text x="212.7" y="91.1">B2</text>
<text x="212.7" y="92.5">B3</text>
<text x="212.7" y="93.9">B4</text>
<text x="212.7" y="95.2">B5</text>
<text x="79.8" y="96.4" transform="rotate(-90 79.8 96.4)">GND</text>
<text x="212.7" y="96.6">B6</text>
<text x="212.7" y="98">B7</text>
<text x="212.7" y="99.3">GND3</text>
<text x="212.7" y="100.7">DCLK</text>
<text x="212.7" y="102.1">DISP</text>
<text x="212.7" y="103.5">HSYNC</text>
<text x="212.7" y="104.8">VSYNC</text>
<text x="212.7" y="106.2">DE</text>
<text x="212.7" y="107.6">NC_A35</text>
<text x="212.7" y="108.9">GND4</text>
<text x="212.7" y="110.3">NC_A37</text>
<text x="212.7" y="111.7">NC_A38</text>
<text x="212.7" y="113">NC_A39</text>
<text x="212.7" y="114.4">NC_A40</text>
<text x="212.7" y="118.5">VDD1</text>
<text x="212.7" y="119.9">RESET</text>
<text x="212.7" y="121.3">INT</text>
<text x="212.7" y="122.6">SCL</text>
<text x="212.7" y="124">SDA</text>
<text x="212.7" y="125.4">GND1</text>
</g>
<g font-size="1.2" fill="#00f">
<text x="190.4" y="67.1">LCDIF_D[15:0]</text>
<text x="201.2" y="67.1">{5,16}</text>
</g>
<g font-size="1">
<text x="28.8" y="1">5</text>
<text x="83.7" y="1">4</text>
<text x="138.5" y="1">3</text>
<text x="193.4" y="1">2</text>
<text x="248.2" y="1">1</text>
<text x=".3" y="27.9">D</text>
<text x="276" y="27.9">D</text>
<text x=".3" y="79.4">C</text>
<text x="276" y="79.4">C</text>
<text x=".3" y="130.8">B</text>
<text x="276" y="130.8">B</text>
<text x=".3" y="182.2">A</text>
<text x="276" y="182.2">A</text>
<text x="28.8" y="208.1">5</text>
<text x="83.7" y="208.1">4</text>
<text x="138.5" y="208.1">3</text>
<text x="193.4" y="208.1">2</text>
<text x="248.2" y="208.1">1</text>
</g>
</svg>
